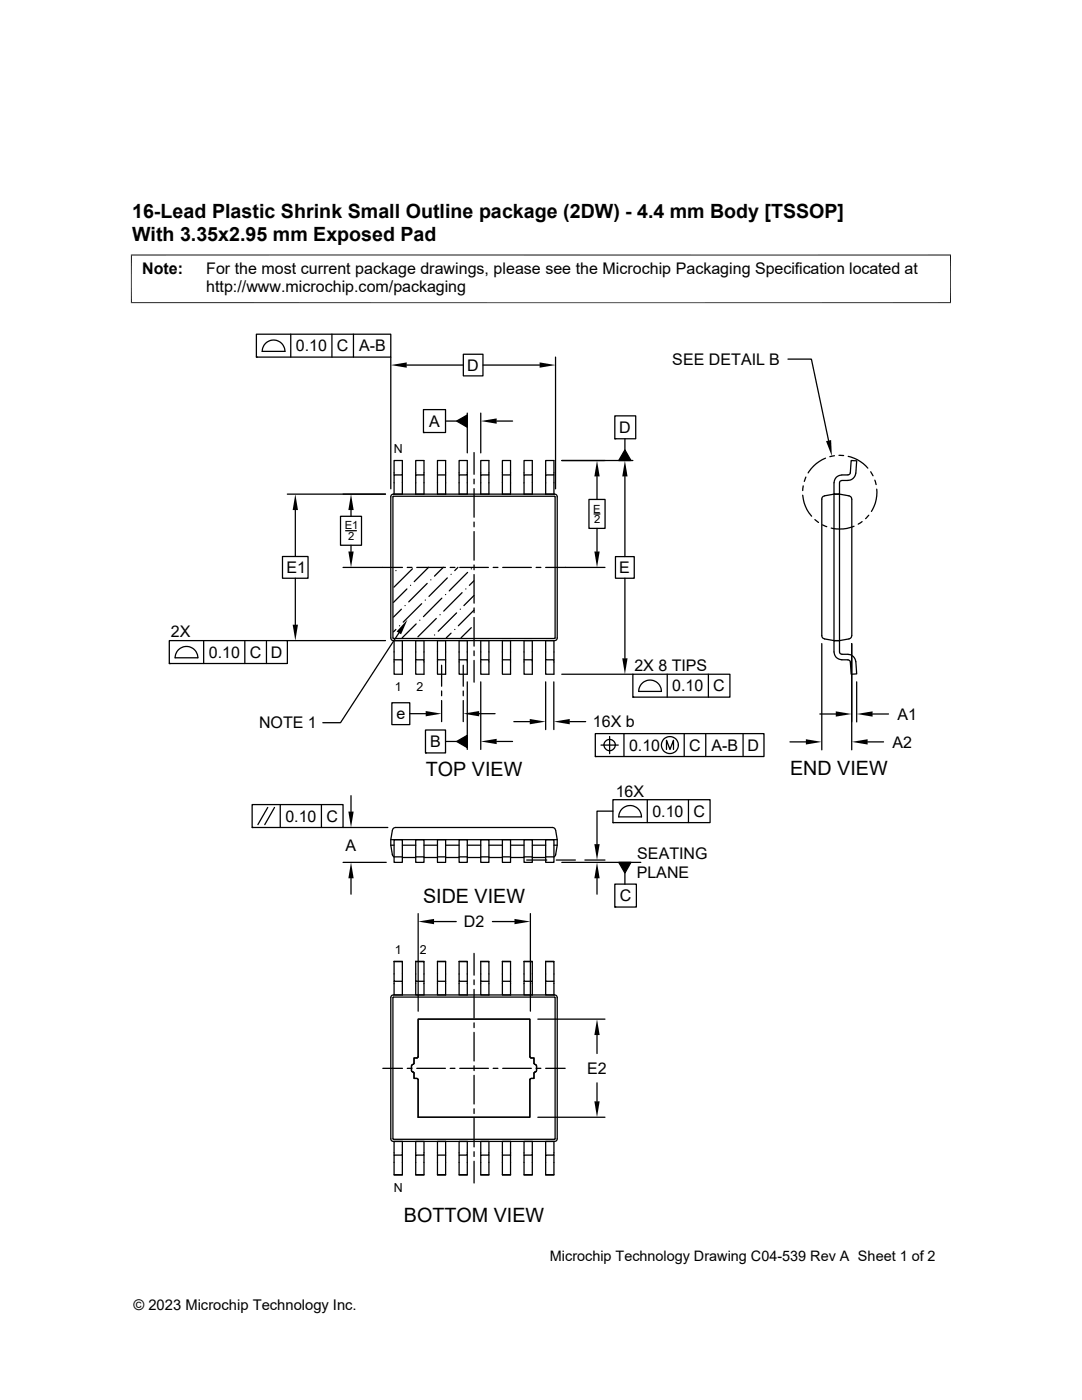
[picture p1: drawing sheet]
<svg xmlns="http://www.w3.org/2000/svg" width="216mm" height="279mm" viewBox="0 0 216 279" stroke-linecap="round" stroke-linejoin="round" font-family="sans-serif">
<g fill="none" stroke="#000" stroke-width=".25">
<path d="M51.2 66.7h26.8v4.6h-26.8zM51.2 71.3h.1M52.3 70.1h4.6a2.26 2.26 0 0 0-2.3-2.2 2.26 2.26 0 0 0-2.3 2.2M58 66.7v4.6M66.2 66.7v4.6M70.5 66.7v4.6M78 71.3v26.3M81.2 72.9h11.3M92.5 70.7h3.9v4.3h-3.9zM96.4 72.9h11.3M110.8 71.3v26.3M157.2 71.7h4.7l3.4 16.2"/>
<path d="M57.3 98.6h19.6M78.1 98.8l.4-.2h32.2l.3 .2 .2 .3v28.2l-.2 .4-.3 .1h-32.2l-.4-.1-.1-.4v-28.2zM78.5 99.1h-.1l.1 28.3h32.2l.1-28.3h-.1M78.5 99h32.2M78.6 94.8v-2.9h1.7v2.9h-1.7v3.8M80.3 94.8v3.8M83 94.8v-2.9h1.6v2.9h-1.6v3.8M84.5 81.7h4.4v4.6h-4.4zM84.5 86.3h.1M84.6 94.8v3.8M87.3 94.8v-2.9h1.6v2.9h-1.6v3.8M88.9 84h2.2"/>
<path d="M88.9 94.8v3.8M91.1 84l2.1-1.2v2.5zM91.6 94.8v-2.9h1.6v2.9h-1.6v3.8M93.2 82.4v8M93.2 94.8v3.8M94.6 90.3v4.4M94.6 95.6v1M94.6 97.5v5.7M95.9 94.8v-2.9h1.7v2.9h-1.7v3.8M95.9 82.4v8M97.6 94.8v3.8M99.1 84h3.2"/>
<path d="M100.2 94.8v-2.9h1.7v2.9h-1.7v3.8M101.9 94.8v3.8M104.6 94.8v-2.9h1.6v2.9h-1.6v3.8M106.2 94.8v3.8M108.9 94.8v-2.9h1.6v2.9h-1.6v3.8M110.5 94.8v3.8M112.1 91.9h14.2M117.5 99.7h3.2v5.8h-3.2zM119.1 95.1v4.6M122.7 83h4.2v4.6h-4.2zM122.7 87.6h.1M124.7 95.1v16"/>
<path d="M124.7 89.8l1.2 2.1h-2.4zM124.7 87.6v2.2M160.2 98.8a7.3 7.3 0 0 0 1.7 4.2M160.3 97l-.1 .9M160.8 95.2l-.3 .9M164.1 99.2l.1-.1a7.4 7.4 0 0 1 5.6 .1l.2 .4-.1 27.3-.2 .5a7.4 7.4 0 0 1-5.6-.1l-.1-.4v-27.3zM164.7 91.4l-1.8 1.1-1.7 1.9M166.4 98.6v29.2M166.5 91l-.9 .1M167.4 90.9h.9M167.5 98.6v29.2M168 94.8a1.52 1.52 0 0 0-1.6 1.6v2.2h1.1v-2.2l.1-.4 .4-.1"/>
<path d="M169.2 91.1l1.9 .6 1.2 .8 .9 .9M169.7 94.4l.1-2.5 1.1 .1-.1 2.4a1.6 1.6 0 0 1-1.6 1.5h-1.2M169.7 94.3l-.4 .4-1.3 .1M173.7 94.1l.5 .9M174.6 95.8l.2 .9M174.9 97.6v1.4a6.9 6.9 0 0 1-1 3.1M56.4 111.1h5.1v4.3h-5.1zM58.9 101.8v9.3M58.9 115.4v9.3M67.9 103h4.2v5.8h-4.2zM68.5 113.2h11.8M69 105.9h2.1"/>
<path d="M70 101.8v1.2M70 108.8v1.3M79 113.9h.1M81.2 117.5l-2.7 2.7M81.3 113.2h.9M81.9 116.8h.1M82.3 113.5l-3.7 3.7M83.2 113.2h5.7M84.9 119.8h.1M85.2 116.4l-3.6 3.7M85.5 113.2l-2.8 2.9M86 115.7h.1"/>
<path d="M88.2 119.4l-3.7 3.7M88.5 113.2l-1.8 1.8M88.9 118.7h.1M89.3 115.3l-3.7 3.7M89.8 113.2h1M90 114.6h.1M91.4 113.2l-.7 .7M91.7 113.2h5.8M92.2 118.3l-3.7 3.7M92.9 117.5h.1M93.3 114.2l-3.7 3.7M94 113.5h.1"/>
<path d="M94.6 115.9l-.9 .9M94.6 118.9l-2 2M94.6 104.2v.9M94.6 106.1v5.7M94.6 112.8v.9M94.6 114.7v5.7M98.4 113.2h1M100.3 113.2h5.7M107 113.2h.9M108.9 113.2h11.8M118.5 102.6h1.2M119.1 105.5v4.6"/>
<path d="M122.8 111.1h3.8v4.3h-3.8zM124.7 115.4v16M162.6 103.7l.7 .6M164.1 104.8l.9 .3M170.4 105a7.4 7.4 0 0 1-4.5 .4M172 104.1l-.8 .5M173.4 102.8l-.7 .7M33.8 127.8h23.5v4.6h-23.5zM33.8 132.4h.1M34.9 131.3h4.6M34.9 131.3a2.26 2.26 0 0 1 2.3-2.3 2.26 2.26 0 0 1 2.3 2.3M40.6 127.8v4.6"/>
<path d="M48.9 127.8v4.6M53.2 127.8v4.6M57.3 127.8h19.6M78.6 127.8v3.9h1.7v2.9h-1.7v-2.9M79 125.6l-.5 .5M79.6 126.3l-11.7 17.9h-3.5M79.7 124.9h.1M80.1 121.6l-1.6 1.5M80.3 127.8v3.9M80.8 120.9h.1M83 127.8v3.9h1.6v2.9h-1.6v-2.9M83 124.5l-2.7 2.8"/>
<path d="M83.8 123.8h.1M84.1 120.5l-3.6 3.7M84.6 127.8v3.9M86.7 126.7h.1M87.1 123.4l-3.7 3.7M87.3 127.8v3.9h1.6v2.9h-1.6v-2.9M87.8 122.7h.1M88.1 132.8v4.1M88.1 137.9v1M88.1 139.8v4.2M88.9 127.8v3.9M90 126.4l-.9 .9"/>
<path d="M90.7 125.6h.1M91.1 122.3l-3.7 3.7M91.6 127.8v3.9h1.6v2.9h-1.6v-2.9M91.8 121.6h.1M92.4 132.8v4.1M92.4 137.9v1M92.4 139.8v4.2M93.2 127.8v3.9M93.2 136.1v13.5M94 125.3l-2 2M94.6 121.8l-3.1 3.1M94.6 121.3v1"/>
<path d="M94.6 123.2v5.7M94.6 129.9v1M94.6 131.8v4.3M95.9 127.8v3.9h1.7v2.9h-1.7v-2.9M95.9 136.1v13.5M97.6 127.8v3.9M100.2 127.8v3.9h1.7v2.9h-1.7v-2.9M101.9 127.8v3.9M104.6 127.8v3.9h1.6v2.9h-1.6v-2.9M106.2 127.8v3.9M108.9 136.1v9.5M108.9 127.8v3.9h1.6v2.9h-1.6v-2.9"/>
<path d="M110.5 136.1v9.5M110.5 127.8v3.9M112.1 134.6h14.2M126.3 134.6h19.3v4.5h-19.3zM126.3 139.1h.1M127.4 138h4.6a2.26 2.26 0 0 0-2.3-2.3 2.26 2.26 0 0 0-2.3 2.3M133.1 134.6v4.5M141.4 134.6v4.5M164 128.4v21.2M168 130.6l-.4-.2-.1-.3v-2.3h-1.1v2.3a1.52 1.52 0 0 0 1.6 1.6M168 131.7h1.3l.4 .4M168 130.6h1.2a1.6 1.6 0 0 1 1.6 1.4l.1 2.5-1.1 .1-.1-2.5"/>
<path d="M169.9 128.4v21.2M170.9 136.1v8M70 158.8v3.2M78.2 140.3h3.6v4.3h-3.6zM81.8 142.4h3.1M84.9 145.7h4v4.6h-4zM84.9 150.3h.1M88.9 148h2.2M91.1 148l2.1-1.3v2.5zM95.6 142.4h3.2M99.1 148h3.2M102.5 144h3.2"/>
<path d="M113.7 144h3.2M118.8 146.4h33.6v4.6h-33.6zM118.8 151h.1M119.9 148.7h3.5M121.6 147v3.4M122.3 159.6h19.4v4.6h-19.4zM124.5 146.4v4.6M129.2 159.6v4.6M133 149.6v-1.9l.7 1.9 .7-1.9v1.9M136.5 146.4v4.6M137.4 159.6v4.6M140.8 146.4v4.6"/>
<path d="M148.3 146.4v4.6M157.6 148.1h3.2M163.6 142.5h3.2M173.1 148.1h3.2M174.1 142.5h3.2M50.3 160.6h18.2v4.5h-18.2zM50.3 165.1h.1M53.4 161.1l-1.9 3.5M54.8 161.1l-2 3.5M55.9 160.6v4.5M64.1 160.6v4.5M68.5 165.1h8.9"/>
<path d="M68.5 172.1h8.6M70 175.3v3.2M78 168.7h.6M78 167.6h33.2M78.3 170.6l.3 .4h1.7M78.6 167.6h1.7v4.5h-1.7zM80.3 168.7h2.7M80.3 171.1h2.7M83 167.6h1.6v4.5h-1.6zM83 171h1.6M84.6 171.1h2.7M84.6 168.7h2.7"/>
<path d="M87.3 167.6h1.6v4.5h-1.6zM87.3 171h1.6M88.9 171.1h2.7M88.9 168.7h2.7M91.6 167.6h1.6v4.5h-1.6zM91.6 171h1.6M93.2 171.1h2.7M93.2 168.7h2.7M95.9 167.6h1.7v4.5h-1.7zM95.9 171h1.7M97.6 171.1h2.6M97.6 168.7h2.6"/>
<path d="M100.2 167.6h1.7v4.5h-1.7zM100.2 171h1.7M101.9 171.1h2.7M101.9 168.7h2.7M104.6 167.6h1.6v4.5h-1.6zM104.6 171h1.6M105.1 171.6h4M106.2 171.1h2.7M106.2 168.7h2.7M108.9 167.6h1.6v4.5h-1.6zM110.5 168.7h.7M110.9 170.6a7.9 7.9 0 0 0-.3-5.3l-.4-.2h-31.2l-.6 .3a8.6 8.6 0 0 0-.1 5.2"/>
<path d="M110.9 170.6l-.4 .4h-1.6M111 171.6h3.8M112.1 172.1h15.8M116.7 171.6h4M119.1 175.3v3.2M122.3 164.2h.1M122.3 161.9h-3.2v6.6M122.7 176.4h4.3v4.6h-4.3zM123.5 172.1h2.4l-1.2 2.1zM124.2 161.3a2.27 2.27 0 0 1 2.5-.3 2.27 2.27 0 0 1 1.3 2h-4.5l.2-.9zM124.7 174.2v2.2M78.1 198.7l.4-.1h32.2l.3 .1 .2 .4v28.2l-.2 .3-.3 .2h-32.2l-.4-.2-.1-.3v-28.2z"/>
<path d="M78.4 199.1l32.3-.1v28.3l-32.2 .1zM78.6 191.9v3.9h1.7v2.8h-1.7v-2.8M80.3 191.9h-1.7h1.7v3.9M83 191.9v3.9h1.6v2.8h-1.6v-2.8M83.4 182.3v19.5M84.6 191.9h-1.6h1.6v3.9M86.6 183.9h4.4M87.3 191.9v3.9h1.6v2.8h-1.6v-2.8M88.9 191.9h-1.6h1.6v3.9M91.6 191.9v3.9h1.6v2.8h-1.6v-2.8M93.2 191.9h-1.6h1.6v3.9M94.6 190.3v4.3"/>
<path d="M94.6 195.6v.9M94.6 197.5v5.7M95.9 191.9v3.9h1.7v2.8h-1.7v-2.8M97.6 191.9h-1.7h1.7v3.9M98.3 183.9h4.4M100.2 191.9v3.9h1.7v2.8h-1.7v-2.8M101.9 191.9h-1.7h1.7v3.9M104.6 191.9v3.9h1.6v2.8h-1.6v-2.8M105.8 182.3v19.5M106.2 191.9h-1.6h1.6v3.9M108.9 191.9v3.9h1.6v2.8h-1.6v-2.8M110.5 191.9h-1.6h1.6v3.9"/>
<path d="M122.7 181h.1M76.4 213.2h3.9M81.3 213.2h.9M82.3 212.5l-.2 .2v1l.3 .2M82.3 212.4h.1M82.4 213.9l.2 .2v1.1h.6M83.2 213.2h5.7M83.2 211.1h-.6v1.1l-.2 .2M83.2 215.2l.2 .3M83.4 210.9l-.2 .2M83.4 215.5v7.5h22.3v-7.5M83.4 210.9v-7.5h22.3v7.5"/>
<path d="M89.8 213.2h1M91.7 213.2h5.8M94.6 204.1v1M94.6 206v5.8M94.6 212.7v1M94.6 214.6v5.7M98.4 213.2h1M100.3 213.2h5.7M105.7 210.9l.3 .2M106 215.2l-.3 .3M106 211.1h.6v1.1l.2 .2M106.8 212.4l.3 .3-.1 1-.2 .2"/>
<path d="M106.8 213.9l-.2 .2v1.1h-.6M107 213.2h.9M107.3 203.4h13.4M108.9 213.2h3.9M119.1 206.6v3.6M119.1 216.1v3.7M78.6 230.5v-2.7h1.7v2.7h-1.7v1.5v2.4h1.7v-3.9M78.6 234.4h1.7M83 230.5v-2.7h1.6v2.7h-1.6v1.5v2.4h1.6v-3.9M83 234.4h1.6M87.3 230.5v-2.7h1.6v2.7h-1.6v1.5v2.4h1.6v-3.9M87.3 234.4h1.6"/>
<path d="M91.6 230.5v-2.7h1.6v2.7h-1.6v1.5v2.4h1.6v-3.9M91.6 234.4h1.6M94.6 221.3v.9M94.6 223.2v5.7M94.6 229.8v1M94.6 231.8v4.3M95.9 230.5v-2.7h1.7v2.7h-1.7v1.5v2.4h1.7v-3.9M95.9 234.4h1.7M100.2 230.5v-2.7h1.7v2.7h-1.7v1.5v2.4h1.7v-3.9M100.2 234.4h1.7M104.6 230.5v-2.7h1.6v2.7h-1.6v1.5v2.4h1.6v-3.9M104.6 234.4h1.6"/>
<path d="M107.3 223h13.4M108.9 230.5v-2.7h1.6v2.7h-1.6v1.5v2.4h1.6v-3.9M108.9 234.4h1.6"/>
<circle cx="121.7" cy="148.7" r="1.13"/>
<circle cx="133.7" cy="148.7" r="1.69"/>
</g>
<path d="M26.1 50.9h163.7M26.2 50.8v9.7M189.7 50.8v9.7M26.1 60.4h163.7" fill="none" stroke="#000" stroke-width=".2"/>
<g fill="#000">
<path d="M78 72.9l3.2-.6v1.1zM107.7 72.3l3.1 .6-3.1 .5zM91.1 84l2.1-1.2v2.5zM95.9 84l3.2-.5v1.1zM119.1 91.9l.6 3.2h-1.1zM124.7 91.9l.5 3.2h-1zM124.7 89.8l1.2 2.1h-2.4zM164.8 88l1-.2 .2 3.2zM58.9 98.6l.6 3.2h-1.1zM70 98.6l.6 3.2h-1.1zM69.5 110.1h1.1l-.6 3.1zM118.6 110.1h1.1l-.6 3.1z"/>
<path d="M58.4 124.7h1.1l-.6 3.1zM81.3 123.7l-1.3 2.9-.9-.6zM124.2 131.4h1l-.5 3.2zM84.9 141.9l3.2 .5-3.2 .6zM91.1 148l2.1-1.3v2.5zM92.4 142.4l3.2-.5v1.1zM95.9 148l3.2-.6v1.1zM105.7 143.5l3.2 .5-3.2 .5zM110.5 144l3.2-.5v1zM160.8 147.5l3.2 .6-3.2 .5zM166.8 142l3.1 .5-3.1 .5zM169.9 148.1l3.2-.6v1.1z"/>
<path d="M170.9 142.5l3.2-.5v1zM69.5 162h1.1l-.6 3.1zM70 172.1l.6 3.2h-1.1zM119.1 172.1l.6 3.2h-1.1zM118.6 168.5h1.1l-.6 3.1zM123.5 172.1h2.4l-1.2 2.1zM83.4 183.9l3.2-.5v1zM102.7 183.4l3.1 .5-3.1 .5zM119.1 203.4l.6 3.2h-1.1zM118.6 219.8h1.1l-.6 3.2z"/>
</g>
<g font-size="3.9">
<text x="26.4" y="43.5">16-Lead Plastic Shrink Small Outline package (2DW) - 4.4 mm Body [TSSOP]</text>
<text x="26.4" y="48.1">With 3.35x2.95 mm Exposed Pad</text>
<text x="85" y="154.9">TOP VIEW</text>
<text x="157.6" y="154.6">END VIEW</text>
<text x="84.4" y="180.1">SIDE VIEW</text>
<text x="80.6" y="243.9">BOTTOM VIEW</text>
</g>
<g font-size="3.2">
<text x="28.4" y="54.7">Note:</text>
<text x="41.1" y="58.3">http://www.microchip.com/packaging</text>
<text x="41.1" y="54.7">For the most current package drawings, please see the Microchip Packaging Specification located at</text>
<text x="59" y="70.1">0.10</text>
<text x="67.2" y="70.1">C</text>
<text x="71.7" y="70.1">A-B</text>
<text x="93.2" y="74">D</text>
<text x="134.2" y="72.8">SEE DETAIL B</text>
<text x="85.6" y="85.2">A</text>
<text x="123.6" y="86.4">D</text>
<text x="57.1" y="114.4">E1</text>
<text x="123.6" y="114.4">E</text>
<text x="34.1" y="127.1">2X</text>
<text x="41.7" y="131.3">0.10</text>
<text x="49.8" y="131.3">C</text>
<text x="54.1" y="131.3">D</text>
<text x="126.6" y="133.9">2X 8 TIPS</text>
<text x="134.1" y="138">0.10</text>
<text x="142.3" y="138">C</text>
<text x="79.1" y="143.6">e</text>
<text x="179.1" y="143.6">A1</text>
<text x="51.7" y="145.4">NOTE 1</text>
<text x="85.8" y="149.1">B</text>
<text x="118.3" y="145.1">16X b</text>
<text x="125.5" y="149.8">0.10</text>
<text x="137.5" y="149.8">C</text>
<text x="142" y="149.8">A-B</text>
<text x="149.2" y="149.8">D</text>
<text x="178.1" y="149.2">A2</text>
<text x="122.9" y="159">16X</text>
<text x="56.9" y="164">0.10</text>
<text x="65.1" y="164">C</text>
<text x="130.2" y="163">0.10</text>
<text x="138.4" y="163">C</text>
<text x="69" y="169.8">A</text>
<text x="127.1" y="171.4">SEATING</text>
<text x="123.7" y="179.9">C</text>
<text x="127" y="175.2">PLANE</text>
<text x="92.6" y="185.1">D2</text>
<text x="117.1" y="214.3">E2</text>
</g>
<g font-size="2.9">
<text x="109.7" y="251.7">Microchip Technology Drawing C04-539 Rev A Sheet 1 of 2</text>
<text x="26.6" y="261.3">© 2023 Microchip Technology Inc.</text>
</g>
<g font-size="2.5">
<text x="78.6" y="90.4">N</text>
<text x="78.8" y="137.9">1</text>
<text x="83.1" y="137.9">2</text>
<text x="78.8" y="190.4">1</text>
<text x="83.8" y="190.4">2</text>
<text x="78.6" y="237.9">N</text>
</g>
<g font-size="2.2">
<text x="68.8" y="105.7">E1</text>
<text x="69.4" y="107.8">2</text>
<text x="118.4" y="102.3">E</text>
<text x="118.5" y="104.4">2</text>
</g>
</svg>
